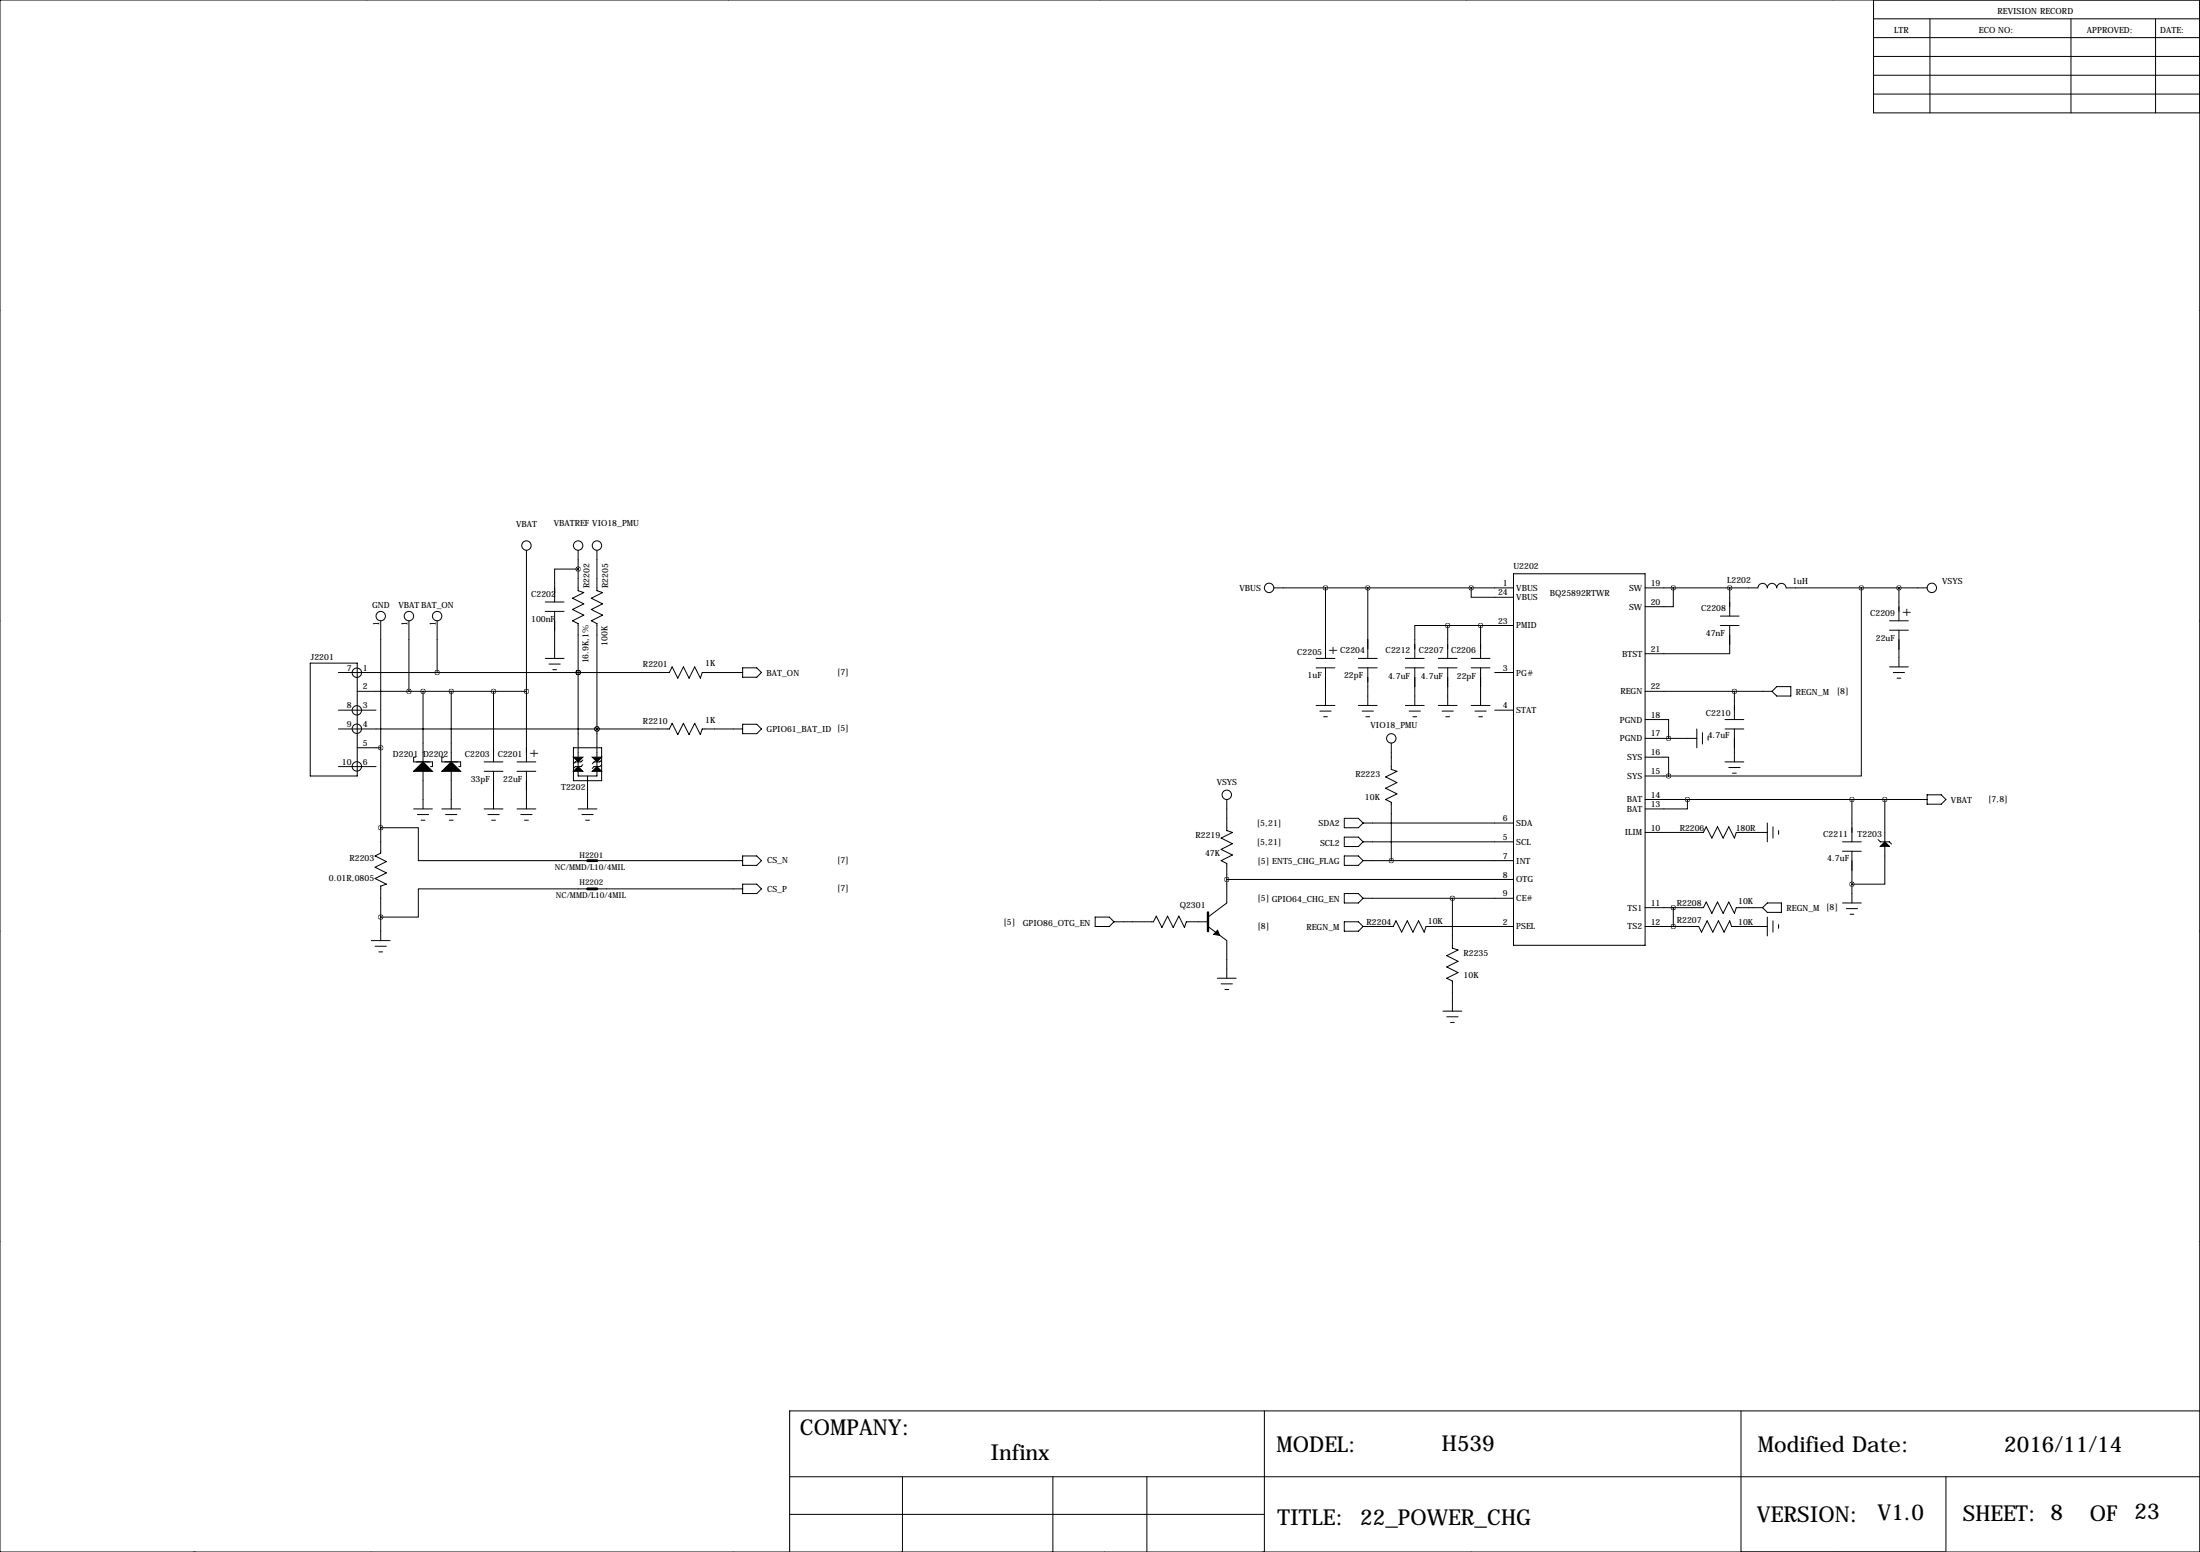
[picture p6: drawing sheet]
<svg xmlns="http://www.w3.org/2000/svg" width="594mm" height="419mm" viewBox="0 0 594 419" stroke-linecap="round" stroke-linejoin="round" font-family="sans-serif">
<g fill="none" stroke="#000" stroke-width=".27">
<path d="M99.1 0h.1M196.8 0h.1M297.2 0h.1M396.2 0h.1M495.3 0h.1M0 0h594.4v419.1h-594.4zM506.2 0v30.5h88.2M506.2 15.2h88.2M506.2 10.2h88.2M506.2 5.1h88.2M521.5 5.1v25.4M559.6 5.1v25.4"/>
<path d="M582.4 5.1v25.4M506.2 20.3h88.2M506.2 25.4h88.2M-.1 83.8h.1M594.4 83.8h.1M142.2 148.6v57.1M156.2 153.7h-6.3v8.9M156.2 148.6v10.9l1.5 .5-3 1.5 3 1.6-3 1.5 3 1.5-3 1.5 1.5 .8v41.1h5.1v-41.1l-1.5-.8 3-1.5-3-1.5 3-1.5-3-1.6 3-1.5-1.5-.5v-10.9M344.2 158.8h64.7M358.1 158.8v19M369.6 158.8v19M397.5 158.8v2.5h11.4"/>
<path d="M408.9 154.9h35.6v100.4h-35.6zM444.5 158.8l30.5-.1a1.27 1.27 0 0 1 1.3-1.2 1.27 1.27 0 0 1 1.2 1.3 1.27 1.27 0 0 1 1.3-1.3 1.27 1.27 0 0 1 1.3 1.3 1.27 1.27 0 0 1 1.2-1.3 1.27 1.27 0 0 1 1.3 1.3h38.1M452.1 158.8v5h-7.6M467.4 158.8v7.6M502.9 158.8v50.7h-52.1M513.1 158.8v8.8M-.1 167.6h.1M83.8 179.1h12.7v30.4h-12.7zM102.9 167.6v62.8l-1.6 .7 3.1 1.6-3.1 1.5 3.1 1.5-3.1 1.5 3.1 1.6-1.5 .5v14.7M110.5 167.6v19.1M118.1 167.6v14M147.3 162.6h5.1"/>
<path d="M147.3 165.1h5.1M147.3 177.8h5.1M148.3 179.3h3.1M149.9 165.1v12.7M355.6 177.8h5.1M367 177.8h5.1M379.7 177.8h5.1M388.6 177.8h5.1M391.2 168.9h-8.9v8.9M391.2 168.9h17.7M391.2 168.9v8.9M397.5 177.8h5.1"/>
<path d="M400 168.9v8.9M464.8 168.9h5.1M464.8 166.4h5.1M467.4 168.9v7.6h-22.9M510.5 167.6h5.1M510.5 170.2h5.1M513.1 170.2v9.9M594.4 167.6h.1M91.4 181.6h89.4l.8-1.5 1.5 3 1.6-3 1.5 3 1.5-3 1.5 3 .5-1.5h11M91.4 191.8h10.2M91.4 196.8h89.4l.8-1.5 1.5 3.1 1.6-3.1 1.5 3.1 1.5-3.1 1.5 3.1 .5-1.6h11M96.5 186.7h45.7"/>
<path d="M114.3 186.7v31.7M121.9 186.7v31.7M133.3 186.7v19M149.4 180.8h1M156.2 181.6h.1M161.3 196.8h.1M200.7 180.3h3.8l1.2 1.3-1.2 1.3h-3.8zM200.7 195.6h3.8l1.2 1.2-1.2 1.3h-3.8zM355.6 180.3h5.1M355.6 190.5h5.1M356.6 192h3.1M357.6 193.5h1"/>
<path d="M358.1 180.3v10.2M367 180.3h5.1M367 190.5h5.1M368 192h3.1M369.1 193.5h1M369.6 180.3v10.2M379.7 180.3h5.1M379.7 190.5h5.1M380.7 192h3.1M381.8 193.5h1M382.3 180.3v10.2M388.6 180.3h5.1"/>
<path d="M388.6 190.5h5.1M389.6 192h3.1M390.7 193.5h1M391.2 180.3v10.2M397.5 180.3h5.1M397.5 190.5h5.1M398.5 192h3.1M399.5 193.5h1.1M400 180.3v10.2M403.9 181.6h5M403.9 191.8h5M444.5 194.3h6.3v5.1"/>
<path d="M444.5 186.7h34.3M444.5 199.4h14M458.5 196.8v5.1M460 197.9v3M461.5 198.9v1M466.1 196.8h5.1M466.1 194.3h5.1M468.6 186.7v7.6M468.6 196.8v8.9M478.8 186.7l1.3-1.3h3.8v2.6h-3.8zM510.5 180.1h5.1M511.6 181.6h3"/>
<path d="M512.6 183.1h1M91.4 207h10.2M96.5 201.9h6.4M111.8 218.4h5M112.3 204.5h-.5v1.2h5v1.3h-.5M112.8 220h3M119.4 218.4h5.1M119.9 204.5h-.5v1.2h5.1v1.3h-.5M120.4 220h3M130.8 205.7h5.1M130.8 208.3h5.1M130.8 218.4h5.1"/>
<path d="M131.8 220h3.1M133.3 208.3v10.1M139.7 205.7h5.1M139.7 208.3h5.1M139.7 218.4h5.1M140.7 220h3.1M142.2 208.3v10.1M154.9 201.9h7.7v8.9h-7.7zM156.2 218.4h5.1M157.2 220h3.1M157.5 206.5l-.5 .5h-1.6l-.5 .5M157.5 205.2l-.5 .5h-1.6l-.5 .5"/>
<path d="M158.7 209.5v8.9M162.6 206.5l-.5 .5h-1.6l-.5 .5M162.6 205.2l-.5 .5h-1.6l-.5 .5M331.5 215.9v8.4l1.5 .5-3.1 1.5 3.1 1.5-3.1 1.6 3.1 1.5-3.1 1.5 1.6 .8v10.6l-5.1 3.8M375.9 200.7v7.1l1.5 .5-3 1.5 3 1.5-3 1.6 3 1.5-3 1.5 1.5 .8v15.7M444.5 204.5h6.3v5M444.5 209.5h6.3M444.5 215.9h76.2M455.9 215.9v2.5h-11.4M466.1 205.7h5.1M467.1 207.3h3.1M468.1 208.8h1"/>
<path d="M500.4 215.9v11.4M509.3 215.9v11.4M520.7 214.6h3.8l1.3 1.3-1.3 1.3h-3.8zM102.9 223.5h10.1v8.9h45.7M113.8 221.5h1M121.4 221.5h1M132.8 221.5h1.1M141.7 221.5h1M158.2 221.5h1.1M161.3 232.4h39.4M200.7 231.1h3.8l1.2 1.3-1.2 1.3h-3.8zM200.7 238.8h3.8l1.2 1.2-1.2 1.3h-3.8z"/>
<path d="M331.5 237.5h77.4M363.2 231.1h3.8l1.3 1.3-1.3 1.3h-3.8zM363.2 221h3.8l1.3 1.2-1.3 1.3h-3.8zM363.2 226.1h3.8l1.3 1.2-1.3 1.3h-3.8zM368.3 232.4h40.6M368.3 227.3h40.6M368.3 222.2h40.6M444.5 224.8h15.7l.8-1.5 1.5 3 1.6-3 1.5 3 1.5-3 1.5 3 .5-1.5h8.4M477.5 222.2v5.1M479 223.3v3M480.6 224.3v1M497.8 227.3h5.1"/>
<path d="M497.8 229.9h5.1M500.4 229.9v13.9M507.4 226.7l.7 .6h2.4l.6 .6M509.3 228.6v10.2h-8.9M-.1 251.5h.1M100.3 254h5.1M101.3 255.5h3.1M102.4 257h1M158.7 240h-45.7v7.6h-10.1M161.3 240h39.4M295.9 247.6h3.8l1.3 1.3-1.3 1.3h-3.8zM301 248.9h10.7l.7-1.5 1.5 3 1.6-3 1.5 3 1.5-3 1.5 3 .5-1.5h5.9"/>
<path d="M326.4 250.2l5.1 3.8v10.2M363.2 248.9h3.8l1.3 1.3-1.3 1.3h-3.8zM363.2 241.3h3.8l1.3 1.3-1.3 1.2h-3.8zM368.3 250.2h8.1l.8-1.5 1.5 3 1.5-3 1.6 3 1.5-3 1.5 3 .5-1.5h23.6M368.3 242.6h40.6M392.4 242.6v13.4l1.6 .5-3.1 1.6 3.1 1.5-3.1 1.5 3.1 1.5-3.1 1.6 1.5 .7v8.1M444.5 250.2h14.5l.7 1.5 1.6-3 1.5 3 1.5-3 1.5 3 1.6-3 .5 1.5h9.6M444.5 245.1h15.7l.8-1.5 1.5 3 1.6-3 1.5 3 1.5-3 1.5 3 .5-1.5h7.1M452.1 245.1v5.1M477.5 247.6v5.1M477.5 243.8h3.8v2.6h-3.8l-1.3-1.3zM479 248.7v3"/>
<path d="M480.6 249.7v1M497.8 243.8h5.1M498.9 245.4h3M499.9 246.9h1M594.4 251.5h.1M328.9 264.2h5.1M329.9 265.7h3.1M331 267.2h1M389.9 273h5.1M390.9 274.6h3.1M391.9 276.1h1M-.1 335.3h.1"/>
<path d="M594.4 335.3h.1M213.4 398.8h381M243.8 398.8v20.3M284.5 398.8v20.3M309.9 398.8v20.3M341.6 381v38.1M470.4 381v38.1M525.8 398.8v20.3M594.4 381h-381v38.1M100.3 419.1h.1M198.1 419.1h.1M213.4 408.9h128.2"/>
<path d="M298.4 419.1h.1M397.5 419.1h.1M496.6 419.1h.1"/>
<circle cx="142.2" cy="147.3" r="1.27"/>
<circle cx="156.2" cy="147.3" r="1.27"/>
<circle cx="161.3" cy="147.3" r="1.27"/>
<circle cx="342.9" cy="158.7" r="1.27"/>
<circle cx="522" cy="158.7" r="1.27"/>
<circle cx="102.9" cy="166.4" r="1.27"/>
<circle cx="110.5" cy="166.4" r="1.27"/>
<circle cx="118.1" cy="166.4" r="1.27"/>
<circle cx="96.4" cy="181.7" r="1.27"/>
<circle cx="96.4" cy="196.8" r="1.27"/>
<circle cx="96.4" cy="191.8" r="1.27"/>
<circle cx="375.9" cy="199.4" r="1.27"/>
<circle cx="96.4" cy="207" r="1.27"/>
<circle cx="331.5" cy="214.6" r="1.27"/>
</g>
<path d="M158.7 232.4h2.6M158.7 240h2.6" fill="none" stroke="#000" stroke-width=".76"/>
<path d="M111.8 208.3l2.5-2.6 2.5 2.6zM119.4 208.3l2.5-2.6 2.6 2.6zM154.9 204.5h2.6l-1.3 1.2zM156.2 207l1.3 1.3h-2.6zM160 204.5h2.6l-1.3 1.2zM161.3 207l1.3 1.3h-2.6zM509.3 227.3l1.2 1.2h-2.4zM329 251.2l.5 1.4-1.6-.3z" fill="#000" stroke="#000" stroke-width=".27"/>
<path d="M326.4 246.4v5.1" fill="none" stroke="#000" stroke-width=".63"/>
<path d="M142.2 186.7a.05 .05 0 0 0 .1 0 .05 .05 0 0 0-.1 0zM156.2 153.7a.05 .05 0 0 0 .1 0 .05 .05 0 0 0-.1 0zM102.8 247.7a.05 .05 0 0 0 .1 0 .05 .05 0 0 0-.1 0zM450.8 209.5a.05 .05 0 0 0 .1 0 .05 .05 0 0 0-.1 0zM450.8 199.4a.05 .05 0 0 0 .1 0 .05 .05 0 0 0-.1 0zM369.5 158.7a.05 .05 0 0 0 .1 0 .05 .05 0 0 0-.1 0zM400 168.9a.05 .05 0 0 0 .1 0 .05 .05 0 0 0-.1 0zM455.9 215.9a.05 .05 0 0 0 .1 0 .05 .05 0 0 0-.1 0zM392.4 242.6a.05 .05 0 0 0 .1 0 .05 .05 0 0 0-.1 0zM502.9 158.8a.05 .05 0 0 0 .1 0 .05 .05 0 0 0-.1 0zM375.9 232.4a.05 .05 0 0 0 .1 0 .05 .05 0 0 0-.1 0zM331.4 237.5a.05 .05 0 0 0 .1 0 .05 .05 0 0 0-.1 0zM156.2 181.6a.05 .05 0 0 0 .1 0 .05 .05 0 0 0-.1 0zM156.2 181.6a.05 .05 0 0 0 .1 0 .05 .05 0 0 0-.1 0zM161.2 196.9a.05 .05 0 0 0 .1 0 .05 .05 0 0 0-.1 0zM161.2 196.9a.05 .05 0 0 0 .1 0 .05 .05 0 0 0-.1 0zM110.4 186.7a.05 .05 0 0 0 .1 0 .05 .05 0 0 0-.1 0zM118.1 181.6a.05 .05 0 0 0 .1 0 .05 .05 0 0 0-.1 0zM102.8 223.5a.05 .05 0 0 0 .1 0 .05 .05 0 0 0-.1 0zM102.8 201.9a.05 .05 0 0 0 .1 0 .05 .05 0 0 0-.1 0zM358.1 158.7a.05 .05 0 0 0 .1 0 .05 .05 0 0 0-.1 0zM467.3 158.7a.05 .05 0 0 0 .1 0 .05 .05 0 0 0-.1 0zM452.1 158.8a.05 .05 0 0 0 .1 0 .05 .05 0 0 0-.1 0zM391.1 168.9a.05 .05 0 0 0 .1 0 .05 .05 0 0 0-.1 0zM452.1 245.1a.05 .05 0 0 0 .1 0 .05 .05 0 0 0-.1 0zM452.1 250.2a.05 .05 0 0 0 .1 0 .05 .05 0 0 0-.1 0zM468.6 186.7a.05 .05 0 0 0 .1 0 .05 .05 0 0 0-.1 0zM397.5 158.7a.05 .05 0 0 0 .1 0 .05 .05 0 0 0-.1 0zM500.3 215.9a.05 .05 0 0 0 .1 0 .05 .05 0 0 0-.1 0zM509.2 215.9a.05 .05 0 0 0 .1 0 .05 .05 0 0 0-.1 0zM500.3 238.8a.05 .05 0 0 0 .1 0 .05 .05 0 0 0-.1 0zM133.3 186.7a.05 .05 0 0 0 .1 0 .05 .05 0 0 0-.1 0zM513 158.8a.05 .05 0 0 0 .1 0 .05 .05 0 0 0-.1 0zM121.9 186.7a.05 .05 0 0 0 .1 0 .05 .05 0 0 0-.1 0z" fill="#000" stroke="#000" stroke-width="1.3"/>
<g font-size="5.9">
<text x="216.2" y="387.6">COMPANY:</text>
<text x="267.6" y="394.3">Infinx</text>
<text x="344.9" y="392.2">MODEL:</text>
<text x="389.6" y="391.7">H539</text>
<text x="475" y="392.2">Modified Date:</text>
<text x="541.5" y="392.2">2016/11/14</text>
<text x="345.2" y="411.7">TITLE:</text>
<text x="367.5" y="411.7">22_POWER_CHG</text>
<text x="474.7" y="411">VERSION:</text>
<text x="507.3" y="410.5">V1.0</text>
<text x="530.4" y="410.7">SHEET: 8</text>
<text x="564.7" y="410.7">OF</text>
<text x="576.7" y="410.3">23</text>
</g>
<g font-size="4">
<text x="513.8" y="166.4">+</text>
<text x="358.9" y="176.5">+</text>
<text x="143" y="204.5">+</text>
</g>
<g font-size="2.3">
<text x="539.8" y="3.8">REVISION RECORD</text>
<text x="511.8" y="8.9">LTR</text>
<text x="534.7" y="8.9">ECO NO:</text>
<text x="563.9" y="8.9">APPROVED:</text>
<text x="583.7" y="8.9">DATE:</text>
<text x="139.4" y="142.2">VBAT</text>
<text x="149.6" y="142">VBATREF VIO18_PMU</text>
<text x="408.9" y="153.6">U2202</text>
<text x="143.5" y="161.3">C2202</text>
<text x="159.3" y="158.8" transform="rotate(-90 159.3 158.8)">R2202</text>
<text x="164.3" y="158.8" transform="rotate(-90 164.3 158.8)">R2205</text>
<text x="334.9" y="159.5">VBUS</text>
<text x="404.8" y="160.8">24</text>
<text x="406.1" y="158.2">1</text>
<text x="409.7" y="159.6">VBUS</text>
<text x="418.8" y="160.9">BQ25892RTWR</text>
<text x="440.2" y="159.6">SW</text>
<text x="446" y="158.2">19</text>
<text x="466.7" y="157.5">L2202</text>
<text x="484.3" y="157.8">1uH</text>
<text x="524.8" y="157.7">VSYS</text>
<text x="100.5" y="164.2">GND</text>
<text x="107.7" y="164.2">VBATBAT_ON</text>
<text x="143.5" y="168">100nF</text>
<text x="409.7" y="162.1">VBUS</text>
<text x="440.2" y="164.6">SW</text>
<text x="446" y="163.3">20</text>
<text x="459.6" y="165">C2208</text>
<text x="505.3" y="166.3">C2209</text>
<text x="102.5" y="169.1" transform="rotate(-90 102.5 169.1)">1</text>
<text x="110.1" y="169.1" transform="rotate(-90 110.1 169.1)">1</text>
<text x="117.8" y="169.1" transform="rotate(-90 117.8 169.1)">1</text>
<text x="404.8" y="168.4">23</text>
<text x="409.7" y="169.7">PMID</text>
<text x="460.9" y="171.8">47nF</text>
<text x="506.8" y="173.1">22uF</text>
<text x="84" y="178.3">J2201</text>
<text x="159" y="179.2" transform="rotate(-90 159 179.2)">16.9K,1%</text>
<text x="164.2" y="174.4" transform="rotate(-90 164.2 174.4)">100K</text>
<text x="190.5" y="180">1K</text>
<text x="350.5" y="176.8">C2205</text>
<text x="362.1" y="176.4">C2204</text>
<text x="374.4" y="176.4">C2212</text>
<text x="383.3" y="176.4">C2207</text>
<text x="392.1" y="176.4">C2206</text>
<text x="438.3" y="177.3">BTST</text>
<text x="446" y="176">21</text>
<text x="93.7" y="181.1">7</text>
<text x="98" y="181.1">1</text>
<text x="173.7" y="180.2">R2201</text>
<text x="207.1" y="182.5">BAT_ON</text>
<text x="226.2" y="182.4">[7]</text>
<text x="353.3" y="183">1uF</text>
<text x="363.2" y="183.1">22pF</text>
<text x="375.1" y="183.2">4.7uF</text>
<text x="383.9" y="183.2">4.7uF</text>
<text x="393.6" y="183.2">22pF</text>
<text x="406.1" y="181.1">3</text>
<text x="409.7" y="182.4">PG#</text>
<text x="93.7" y="191.3">8</text>
<text x="98" y="186.2">2</text>
<text x="98" y="191.3">3</text>
<text x="406.1" y="191.3">4</text>
<text x="437.8" y="187.5">REGN</text>
<text x="446" y="186.2">22</text>
<text x="485.2" y="187.6">REGN_M</text>
<text x="496.3" y="187.4">[8]</text>
<text x="93.7" y="196.3">9</text>
<text x="98" y="196.3">4</text>
<text x="173.7" y="195.5">R2210</text>
<text x="190.5" y="195.2">1K</text>
<text x="207.1" y="197.7">GPIO61_BAT_ID [5]</text>
<text x="370.3" y="196.7">VIO18_PMU</text>
<text x="409.7" y="192.6">STAT</text>
<text x="437.7" y="195.1">PGND</text>
<text x="446" y="193.8">18</text>
<text x="460.9" y="193.3">C2210</text>
<text x="98" y="201.4">5</text>
<text x="437.7" y="200.2">PGND</text>
<text x="446" y="204">16</text>
<text x="446" y="198.9">17</text>
<text x="461.4" y="199.2">4.7uF</text>
<text x="92.4" y="206.5">10</text>
<text x="98" y="206.5">6</text>
<text x="106.2" y="204.4">D2201</text>
<text x="114.3" y="204.3">D2202</text>
<text x="125.6" y="204.4">C2203</text>
<text x="134.5" y="204.4">C2201</text>
<text x="366.2" y="209.9">R2223</text>
<text x="439.7" y="205.3">SYS</text>
<text x="446" y="209">15</text>
<text x="127.2" y="211.2">33pF</text>
<text x="136" y="211.2">22uF</text>
<text x="151.6" y="213.4">T2202</text>
<text x="328.8" y="212">VSYS</text>
<text x="368.8" y="215.9">10K</text>
<text x="439.7" y="210.4">SYS</text>
<text x="446" y="215.4">14</text>
<text x="406.1" y="221.7">6</text>
<text x="439.5" y="219.2">BAT</text>
<text x="439.5" y="216.7">BAT</text>
<text x="446" y="217.9">13</text>
<text x="527.2" y="216.8">VBAT</text>
<text x="537.2" y="216.5">[7,8]</text>
<text x="323" y="226.4">R2219</text>
<text x="339.6" y="223.1">[5,21]</text>
<text x="356.3" y="223.1">SDA2</text>
<text x="406.1" y="226.8">5</text>
<text x="409.7" y="223.1">SDA</text>
<text x="439" y="225.6">ILIM</text>
<text x="446" y="224.3">10</text>
<text x="453.8" y="224.3">R2206</text>
<text x="469" y="224.4">180R</text>
<text x="492.6" y="226.1">C2211</text>
<text x="501.9" y="225.9">T2203</text>
<text x="94.4" y="232.4">R2203</text>
<text x="207.3" y="233.2">CS_N</text>
<text x="226.2" y="233.1">[7]</text>
<text x="325.6" y="231.1">47K</text>
<text x="339.6" y="228.2">[5,21]</text>
<text x="339.7" y="233.2">[5] ENT5_CHG_FLAG</text>
<text x="356.7" y="228.3">SCL2</text>
<text x="406.1" y="231.9">7</text>
<text x="409.7" y="228.1">SCL</text>
<text x="409.7" y="233.2">INT</text>
<text x="493.7" y="232.5">4.7uF</text>
<text x="88.9" y="237.8">0.01R,0805</text>
<text x="406.1" y="237">8</text>
<text x="409.7" y="238.3">OTG</text>
<text x="207.3" y="240.8">CS_P</text>
<text x="226.2" y="240.7">[7]</text>
<text x="318.8" y="245.1">Q2301</text>
<text x="339.7" y="243.4">[5] GPIO64_CHG_EN</text>
<text x="406.1" y="242.1">9</text>
<text x="409.7" y="243.4">CE#</text>
<text x="439.8" y="245.9">TS1</text>
<text x="446" y="244.6">11</text>
<text x="453.1" y="244.6">R2208</text>
<text x="469.6" y="244.2">10K</text>
<text x="271.2" y="249.8">[5]</text>
<text x="276.3" y="249.9">GPIO86_OTG_EN</text>
<text x="339.7" y="250.8">[8]</text>
<text x="353" y="251.2">REGN_M</text>
<text x="369.3" y="249.7">R2204</text>
<text x="385.8" y="249.5">10K</text>
<text x="406.1" y="249.7">2</text>
<text x="409.7" y="251">PSEL</text>
<text x="439.8" y="251">TS2</text>
<text x="446" y="249.7">12</text>
<text x="453.1" y="249.3">R2207</text>
<text x="469.6" y="249.7">10K</text>
<text x="482.7" y="246">REGN_M [8]</text>
<text x="395.4" y="258.2">R2235</text>
<text x="395.5" y="264.2">10K</text>
</g>
<g font-size="2.2">
<text x="156.6" y="231.6">H2201</text>
<text x="150" y="234.9">NC/MMD/L10/4MIL</text>
<text x="156.6" y="239">H2202</text>
<text x="150.2" y="242.6">NC/MMD/L10/4MIL</text>
</g>
</svg>
